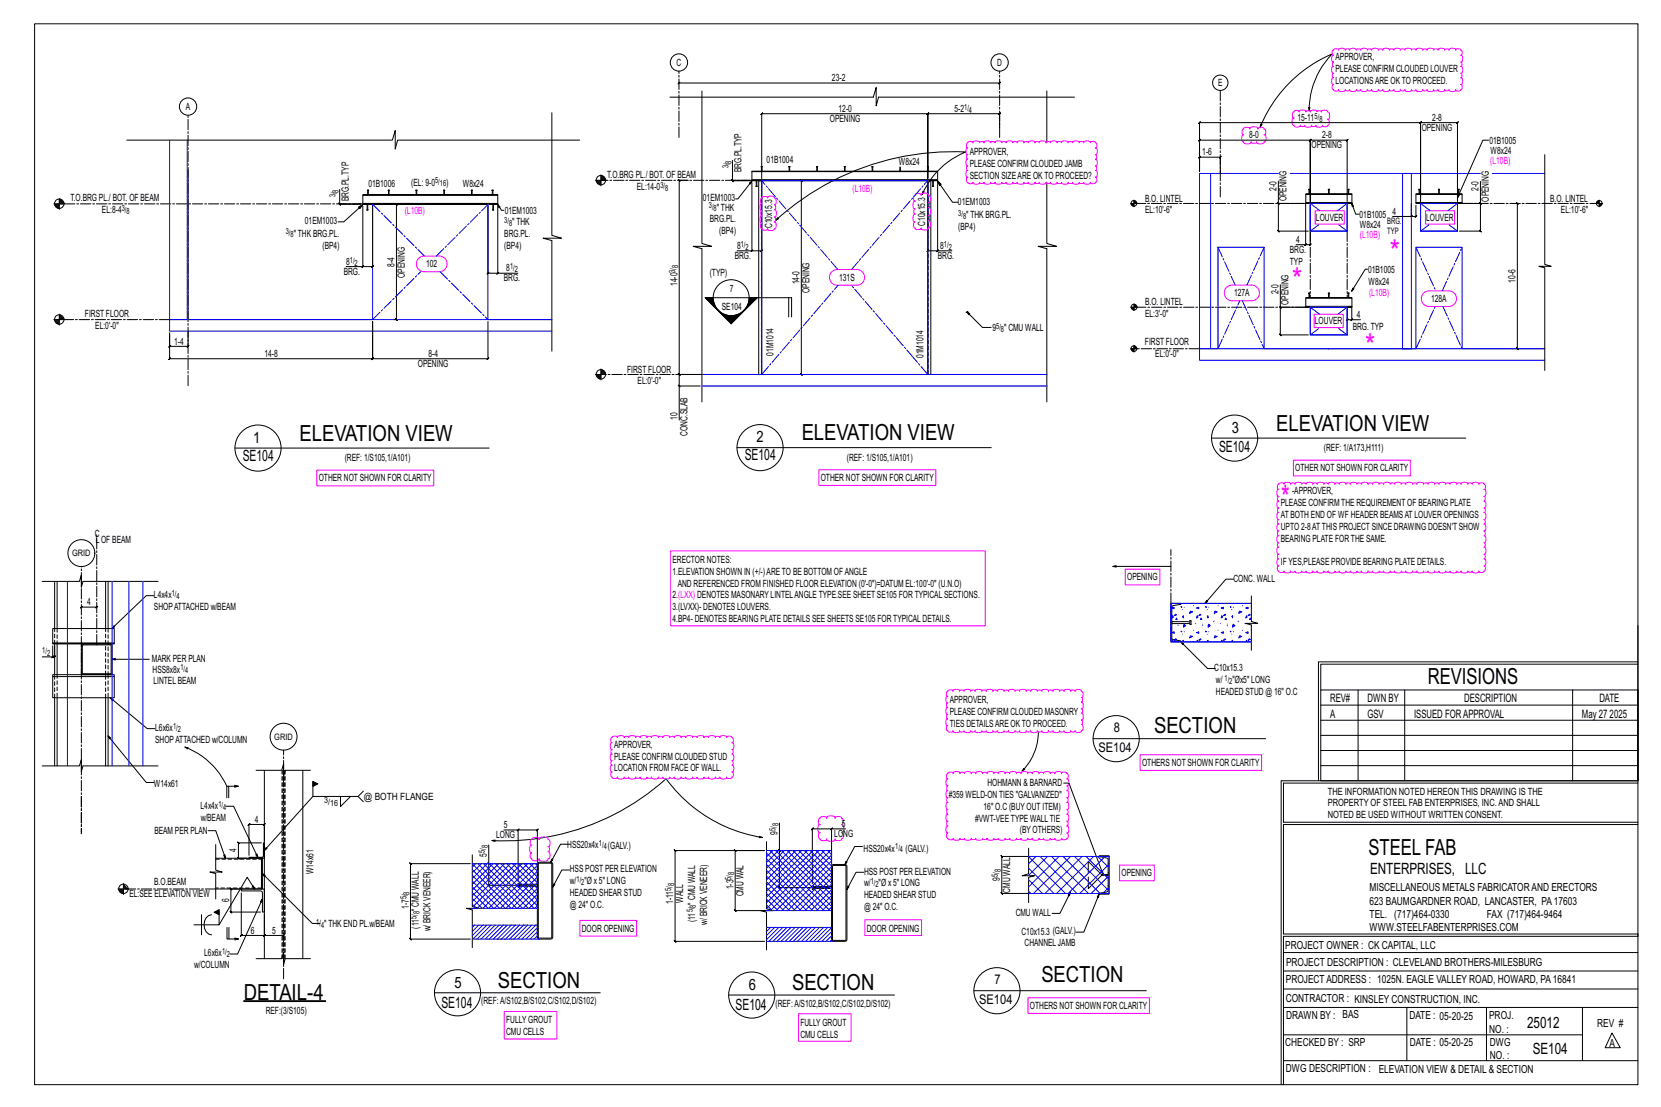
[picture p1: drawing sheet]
<svg xmlns="http://www.w3.org/2000/svg" width="914mm" height="610mm" viewBox="0 0 914 610" stroke-linecap="round" stroke-linejoin="round" font-family="sans-serif">
<g fill="none" stroke="#000" stroke-width=".55">
<path d="M19 13h883v584h-883zM369 54h112l1-6v10l2-4h108M374 46h176l1-1-1 1M374 45l-1 1zM386 50v84l6 2h-10l4 1v84M576 50v29M720 59h1v2zM70 77h146l2-5v10l1-5h100M304 62v68l5 1h-10l5 1v61M550 70v-7l1-1-1 1h-39v-1l-1 1h1v35v-35v-1l-1 1h1h-92l1-1-1 1v35M694 68l1 1-1 1zM721 61a44 44 0 0 1 12-31 74 74 0 0 0-39 40"/>
<path d="M820 77h-4l-14 32M328 99h6M328 100l2 2M328 99l3 3M329 99l2 2M330 99l1 2M330 99l1 1M331 97l2 2M331 98l1 1M331 99h.1M331 96v6M379 99h-5h-1l1 1v-1v107h-1l1 1v-1h5"/>
<path d="M403 99l1 1zM403 88v11h10M403 99l1 1h-1h10M414 99l5 1zM414 94l102 1zM414 99h102zM414 100l-8 10h-1M414 95v4M418 100h1v106h-1zM419 92h1zM419 92v2v-2M420 99l90 1z"/>
<path d="M434 92h1zM434 92v2l1-2M441 100v-1l1 1h-1v106M450 92h.1M450 92v2v-2M465 92h.1M465 92v2v-2M480 92h1zM480 92v2v-2M495 92v2l1-2M510 92h1zM511 92v2v-2"/>
<path d="M511 100h1v106h-1zM511 99l5 1zM516 95v4M660 94v-26l1-1-1 1h122l1-1-1 1v43v-43l1-1-1 1h20l1-1-1 1v43M672 96v-9v-1l-1 1h1h-12l1-1-1 1v7v-17v1l1-1h-1h61v1l1-1h-1v34v-34v1l1-1h-1h21l-1 1 1-1v34M704 100v12h14M815 100v12h-12M850 85v61l4 1h-7l3 1v56M30 112h6M30 113l2 2M30 112l3 3M31 112l2 2"/>
<path d="M31 112l2 1M32 112l1 1M33 110l1 2M33 111l1 1M33 110l2 2M33 112h.1M33 109v6M186 112l1 1zM187 104v8h12M187 112h-1l1 1h12M200 107h74zM200 112h74z"/>
<path d="M200 112l5 1zM200 114v33h-9M200 113l-3 1 1 1 2-2-11 9h-3M200 107v5M202 115l1 1zM202 115v-2v2M202 105h1zM202 105v2l1-2M205 114v33l1-1-1 1h-5M205 112l63 1zM214 105h.1M214 105v2v-2"/>
<path d="M217 113h1v-1l1 1h-1v63l1 1-2-1M229 105h1zM229 105v2v-2M244 105h1zM244 105v2l1-2M259 105h1zM260 105v2v-2M269 114v36l-1 1 1-1h5M269 112l5 1zM271 105h.1M271 105v2v-2M271 115l1 1z"/>
<path d="M271 115v-2l1 2M274 107v5M277 116h-1l-2-3 1 1-1-1v37h11M414 101v37h-8M416 103h1zM416 103v-3l1 3M419 101v37h1l-1 1v-1h-5M428 120h1l-2 1zM508 107a44 44 0 0 1 24-23 145 145 0 0 0-105 37M508 105l1 1-1 1zM511 101v37l-1 1 1-1h5M513 103h1z"/>
<path d="M513 103v-3l1 3M528 111h-4l-8-11 2 2h-1l-1-2v38h8M576 100v34l6 2h-11l5 1v84M622 112h4M623 112l1 2M623 112l1 1M624 112h.1M624 111l1 1M624 111l2 1M624 112h1M624 110v4M624 110l2 2"/>
<path d="M703 112l1 1zM704 112v15h-1l1 1v-1h16M719 112v23h-5M719 112h25zM719 107h25zM719 112h25M719 107v5M720 104h1zM721 104v3v-3M721 113v22l1-1-1 1h-2M731 104h1zM731 104v3l1-3"/>
<path d="M742 104h1zM742 104v3l1-3M744 112l2 6h2M744 107v5M777 119v1v-1zM777 112v7h-10M779 112h26zM779 107h26zM779 112h26M779 113v6h1l-1 1v-1h-2M779 107v5M781 104h1z"/>
<path d="M781 104v3l1-3M792 104h1zM792 104v3v-3M803 104h.1M803 104v3v-3M805 107v5M814 112l1 1zM815 112v15h-1l1 1v-1h-12M835 112l1 1-1-1v80M879 112h3M880 110l-1 2M880 112h.1"/>
<path d="M880 111v1M880 111l-1 1M880 110v4M881 112h-1M881 112l-1 1M882 112l-2 1M882 112l-2 2M882 112l-1 2M414 138l-1 1zM516 138h1l-1 1zM719 135v-1l-1 1zM199 147l1-1z"/>
<path d="M274 151l1-1zM705 157v12h15M753 148h-1l-8 12M30 176h6M30 177l2 1M30 176l3 2M31 176l2 2M31 176l2 1M32 176l1 1M33 174l1 2M33 175l1 1M33 174l2 2"/>
<path d="M33 175v1M33 173v6M33 173l2 2M269 177v21v-1l-1 1h1h-64l1-1-1 1v-21v21l1-1-1 1h-112l1-1-1 1v-15v8l1-1-1 1h11h-1l1-1v1v-9M388 164l15 14 14-14-14 14zM389 164l5 6M389 164l5 5M389 164l5 4M390 164l3 4M390 164l3 3M391 164l2 2M391 164l2 1"/>
<path d="M392 164l1 1M393 164h-1h1M397 172l6 6 5-6M398 173l5 4 4-4M399 173l4 4 3-4M400 173l3 3 2-3M400 174l3 2 2-2M401 174l2 2 1-2M401 174l2 1M401 174l2 1 1-1M402 174l1 1M402 174h1"/>
<path d="M403 174h.1M403 174v1M404 174l-1 1M405 173l-2 3M407 173l-4 4M412 165l1-1-1 1M413 164h-1M414 164l-2 1M414 164l-2 2M415 164l-3 2M415 164l-3 3M416 164l-4 4"/>
<path d="M416 164l-5 4M416 164l-5 5M416 164l-5 6M417 164l-14 14M417 164l-14 14-15-14h48v11M434 164v11M532 172l9 8h5M532 172h.1M533 172h-1M622 169h4M623 169l1 2M623 169l1 1"/>
<path d="M624 169v1M624 168l1 1M624 168l2 1M624 169h1M624 167v4M625 168l1 1M704 169l1 1zM705 169v15h-1l1 1v-1h15M719 169h25zM719 164h25zM719 169h25M719 164v5"/>
<path d="M720 161l1 1zM721 162v2v-2M731 161l1 1zM731 162v2l1-2M742 170v6l-1 1 1-1h2M742 161l1 1zM742 162v2l1-2M744 176v1l1-1zM744 169v7h5M744 164v5M622 192h4M623 192l1 2"/>
<path d="M623 192l1 1M624 192h.1M624 191l1 1M624 191l2 1M624 192h1M624 190v4M624 190l2 2M835 192l1 1zM328 206h6M328 207l2 2M328 206l3 3M329 206l2 2"/>
<path d="M330 206l1 1M331 204l2 2M331 205l1 1M331 206h.1M331 203v6M373 212l1 1zM386 213h-12v18M386 206h-12h-1l1 1v-1v7M441 206l1 1zM129 247h140M406 247h140M667 241h140"/>
<path d="M613 312h32M679 319h-4l-12 13M23 320h21l1-3v6l1-3h41M30 320v26M31 320v26M44 335l1-1zM45 334h8v1l1-1h-1M58 320v26M60 320v26M85 328h-5l-18 18M645 332h5v1l-4 1h-1v18l5 1h-5zM689 328v14l3 1h-6l3 1v14"/>
<path d="M29 354h34v1h-34zM29 356v6h-6M29 354v-8h34v8M30 356v6l1-1-1 1h-1M30 355v17M31 355v17M45 355h16v16h-16zM46 355h-1v1M61 355h1v8M62 356l-1-1h-16v16l1 1 15-1 1-1v-7M650 353l15 15h4M655 342h1v2h-1z"/>
<path d="M655 342h-10v1h10M902 345v85h-197M29 362l1-1zM29 373h34v11h-34zM29 373v-1h34v1M45 370v2h1M62 363h20M62 370v2h-1M727 380h175v50h-175zM748 380v50M773 380v50M866 380v50"/>
<path d="M902 366h-175v14M902 364h-176v66M30 384v38M31 384v38M58 384v38M60 384v38M61 384l20 17h4M727 397h175M727 388h175M60 405l21 26h4M102 411l2 1h-1zM102 411a41 41 0 0 1 23 22"/>
<path d="M572 403a30 30 0 0 1-9 22M602 407h95M727 413h175M727 405h175M23 422h21l1-4v7l1-3h41M126 433v6M129 433h2h-6v6M129 432l2 1M141 424h14l1-3v6l1-3h14M146 424v104M167 424v104M172 430v9h25l3-3"/>
<path d="M172 439l-26 29M187 439v5l6-5M197 439l3 3M367 429a133 133 0 0 1-96 34M367 429a81 81 0 0 0 53 32M564 423v1l-1 1zM586 431h2l19 51M705 430v167M727 422h175M902 431h-195v22h195M115 457h4l5 16M124 444h5l13 28"/>
<path d="M277 457h8v28M285 458l1-1zM285 457h11l-1 1 1-1v18M429 453v15h17M458 456h-11h1l-1 1v-1v31M458 456l-1 1zM466 456h-8v20M902 454h-195v60h195v2h-195v81M119 465v14l3 1h-6l3 1v14M119 473h25v17h-25M137 472h8v-8h1v9h-9zM144 473v17z"/>
<path d="M144 464h-13l1 1-1-1v9v-1l1 1h-1h5M146 463v-9l-1 1 1-1h-9h1l-1 1v-1v17M259 476h-33l-1-1 1 1v41h-1l1 1v-1h33M260 471v28l4 1h-7l3 1v21M269 475l1 1zM269 465v11h27v24M269 476v12v-1l1 1h-1h26M271 463h2zM296 475h7l1 1v40l-1 1h-6l-1-1zM297 475h6l1 1v40l-1 1h-6l-1-1zM313 465h-4l-6 10M314 479h-5l-5 9"/>
<path d="M418 461h2h-2zM422 463v37l4 1h-7l3 1v21M429 468l1 1zM429 468v21v-1l1 1h-1h28M458 476h7l1 1v40l-1 1h-6l-1-1zM458 477h7h1v40l-1 1h-6l-1-1zM475 466h-4l-6 10M566 467v14l-3 1h6l-3 1v14M566 472h-14l-1-1 1 1-1 20 1 1-1-1h15M605 471h6v21h-6l5-1v-1v-17l-5-1zM65 490h6M65 490l2 2"/>
<path d="M66 490l2 2M66 490l2 1M67 490l1 1M67 490h1M68 488l2 2M68 488l1 2M68 487l2 3M68 489l1 1M68 487v6M132 490h-5v-1l1 1h-1v12l1 1-1-1h16M133 490h13v12h-2v-11h-11zM133 492v23l-1 1 1-1h13l-1 1 1-1v-12"/>
<path d="M140 490l-4-7-15 26M144 495l-13 30h-4M144 481l28 28h4M285 486h1v3h-1zM286 487h10v1h-10M447 488h1v2h-1zM448 488h10v1h-10M475 480h-4l-5 10M589 492l-6 11h-4M599 481v-7l8 8-8 7v-6M605 492l-8 21h-5M610 482h-3h3"/>
<path d="M111 504v11M116 504a6 6 0 0 0-4 5 6 6 0 0 0 4 6M121 501v8h-14M125 511v6h6h-2M126 511v6M131 517l-2 1M146 515h10v1l1-1h-1M146 515l-1 1zM296 509v7l1 1M421 501h-16v1l-1-1h1v-33v1l-1-1h1h16h-49h-1l1 1v-1v50h-1l1 1v-1h49M458 511v6l1 1M141 528h14l1-4v7l1-3h14"/>
<path d="M707 535h195M707 525h195M239 547h91M401 548h91M536 546h95M707 555h195M707 545h195M774 555v29M818 555v29M871 555v29M707 570h164M887 569l5 8h-8z"/>
<path d="M707 584h195"/>
<circle cx="374" cy="34" r="5"/>
<circle cx="550" cy="34" r="5"/>
<circle cx="104" cy="59" r="5"/>
<circle cx="672" cy="46" r="4"/>
<circle cx="331" cy="99" r="2.6"/>
<circle cx="33" cy="112" r="2.6"/>
<circle cx="624" cy="112" r="1.6"/>
<circle cx="880" cy="112" r="1.6"/>
<circle cx="33" cy="176" r="2.6"/>
<circle cx="403" cy="164" r="10"/>
<circle cx="624" cy="169" r="1.6"/>
<circle cx="624" cy="192" r="1.6"/>
<circle cx="331" cy="206" r="2.6"/>
<circle cx="142" cy="247" r="13"/>
<circle cx="418" cy="247" r="13"/>
<circle cx="680" cy="241" r="13"/>
<circle cx="45" cy="305" r="7"/>
<circle cx="156" cy="406" r="7"/>
<circle cx="614" cy="407" r="13"/>
<circle cx="68" cy="489" r="2.6"/>
<circle cx="610" cy="482" r=".3"/>
<circle cx="252" cy="547" r="13"/>
<circle cx="414" cy="548" r="13"/>
<circle cx="549" cy="546" r="13"/>
</g>
<g fill="none" stroke="#f0f" stroke-width=".55">
<path d="M734 28a2 2 0 0 1 3 0 2.1 2.1 0 0 1 4 0 1.4 1.4 0 0 1 2 0 2.1 2.1 0 0 1 4 0 1.4 1.4 0 0 1 2 0 2.1 2.1 0 0 1 4 0 1.4 1.4 0 0 1 2 0 2.1 2.1 0 0 1 4 0 1.4 1.4 0 0 1 2 0 2.1 2.1 0 0 1 4 0 1.4 1.4 0 0 1 2 0 2.1 2.1 0 0 1 4 0 1.4 1.4 0 0 1 2 0 2.1 2.1 0 0 1 4 0 1.4 1.4 0 0 1 2 0 2.1 2.1 0 0 1 4 0 1.5 1.5 0 0 1 3 0 2.1 2.1 0 0 1 3 0 1.5 1.5 0 0 1 3 0 2.1 2.1 0 0 1 3 0 1.5 1.5 0 0 1 3 0 2.1 2.1 0 0 1 3 0 2 2 0 0 1 3 0 2 2 0 0 1 0 2 2.1 2.1 0 0 1 0 4 1.5 1.5 0 0 1 0 3 2.1 2.1 0 0 1 0 3 1.5 1.5 0 0 1 0 3 2.1 2.1 0 0 1 0 4 2 2 0 0 1 0 2 2 2 0 0 1-3 0 2.1 2.1 0 0 1-3 0 1.5 1.5 0 0 1-3 0 2.1 2.1 0 0 1-3 0 1.5 1.5 0 0 1-3 0 2.1 2.1 0 0 1-3 0 1.5 1.5 0 0 1-3 0 2.1 2.1 0 0 1-4 0 1.4 1.4 0 0 1-2 0 2.1 2.1 0 0 1-4 0 1.4 1.4 0 0 1-2 0 2.1 2.1 0 0 1-4 0 1.4 1.4 0 0 1-2 0 2.1 2.1 0 0 1-4 0 1.4 1.4 0 0 1-2 0 2.1 2.1 0 0 1-4 0 1.4 1.4 0 0 1-2 0 2.1 2.1 0 0 1-4 0 1.4 1.4 0 0 1-2 0 2.1 2.1 0 0 1-4 0 1.4 1.4 0 0 1-2 0 2.1 2.1 0 0 1-4 0 2 2 0 0 1-3 0 2 2 0 0 1 0-2 2.1 2.1 0 0 1 0-4 1.5 1.5 0 0 1 0-3 2.1 2.1 0 0 1 0-3 1.5 1.5 0 0 1 0-3 2.1 2.1 0 0 1 0-4h-1zM532 79a2 2 0 0 1 4 0 2.1 2.1 0 0 1 3 0 1.5 1.5 0 0 1 3 0 2.1 2.1 0 0 1 3 0 1.5 1.5 0 0 1 3 0 2.1 2.1 0 0 1 3 0 1.5 1.5 0 0 1 3 0 2.1 2.1 0 0 1 4 0 1.4 1.4 0 0 1 2 0 2.1 2.1 0 0 1 4 0 1.4 1.4 0 0 1 2 0 2.1 2.1 0 0 1 4 0 1.4 1.4 0 0 1 2 0 2.1 2.1 0 0 1 4 0 1.4 1.4 0 0 1 2 0 2.1 2.1 0 0 1 4 0 1.4 1.4 0 0 1 2 0 2.1 2.1 0 0 1 4 0 1.4 1.4 0 0 1 2 0 2.1 2.1 0 0 1 4 0 1.5 1.5 0 0 1 3 0 2.1 2.1 0 0 1 3 0 2 2 0 0 1 3 0 2 2 0 0 1 0 2 2.1 2.1 0 0 1 0 4 1.5 1.5 0 0 1 0 3 2.1 2.1 0 0 1 0 3 1.5 1.5 0 0 1 0 3 2.1 2.1 0 0 1 0 4 2 2 0 0 1 0 2 2 2 0 0 1-3 0 2.1 2.1 0 0 1-3 0 1.5 1.5 0 0 1-3 0 2.1 2.1 0 0 1-4 0 1.4 1.4 0 0 1-2 0 2.1 2.1 0 0 1-4 0 1.4 1.4 0 0 1-2 0 2.1 2.1 0 0 1-4 0 1.4 1.4 0 0 1-2 0 2.1 2.1 0 0 1-4 0 1.4 1.4 0 0 1-2 0 2.1 2.1 0 0 1-4 0 1.4 1.4 0 0 1-2 0 2.1 2.1 0 0 1-4 0 1.4 1.4 0 0 1-2 0 2.1 2.1 0 0 1-4 0 1.5 1.5 0 0 1-3 0 2.1 2.1 0 0 1-3 0 1.5 1.5 0 0 1-3 0 2.1 2.1 0 0 1-3 0 1.5 1.5 0 0 1-3 0 2.1 2.1 0 0 1-3 0 2 2 0 0 1-3 0 2 2 0 0 1 0-2 2.1 2.1 0 0 1 0-4 1.5 1.5 0 0 1 0-3 2.1 2.1 0 0 1 0-3 1.5 1.5 0 0 1 0-3 2.1 2.1 0 0 1 0-4h-1zM685 70h2l1 1a2.5 2.5 0 0 1 5 0 2.3 2.3 0 0 1 3 0 2.3 2.3 0 0 1 0 3 2.5 2.5 0 0 1 0 4l-2 1h-2v-1a1.7 1.7 0 0 1-3 0 2.7 2.7 0 0 1-5 0v-2v-2h1a2.1 2.1 0 0 1 0-3zM712 62a2.1 2.1 0 0 1 3 0 2.1 2.1 0 0 1 4 0 1.4 1.4 0 0 1 2 0 2.1 2.1 0 0 1 4 0 1.4 1.4 0 0 1 2 0 2.3 2.3 0 0 1 4 0l1 2v1l-1 1a2.1 2.1 0 0 1 0 3 2.1 2.1 0 0 1-3 0 2.1 2.1 0 0 1-4 0 1.4 1.4 0 0 1-2 0 2.1 2.1 0 0 1-4 0 1.4 1.4 0 0 1-2 0 2.3 2.3 0 0 1-4 0l-1-2 1-2v-1zM419 109a2.1 2.1 0 0 1 4 0 2.4 2.4 0 0 1 4 0v2v2h-1a1.5 1.5 0 0 1 0 2 2.5 2.5 0 0 1 0 5 1.5 1.5 0 0 1 0 2 2.4 2.4 0 0 1 0 4l-2 1h-1v-1a2.1 2.1 0 0 1-3 0 2.1 2.1 0 0 1 0-3 2.3 2.3 0 0 1 0-4 1.5 1.5 0 0 1 0-3 2.3 2.3 0 0 1 0-4l-1-1zM503 108a2.5 2.5 0 0 1 4-1v1a2.6 2.6 0 0 1 4-1l1 2v2h-1a1.6 1.6 0 0 1 0 3 2.5 2.5 0 0 1 0 5 1.6 1.6 0 0 1 0 3 2.6 2.6 0 0 1 0 4l-2 1-2-1v-1a2.1 2.1 0 0 1-3 1l-1-2v-2h1a2.4 2.4 0 0 1 0-4 1.6 1.6 0 0 1 0-3 2.4 2.4 0 0 1 0-4l-1-1zM724 116h16v7h-16zM785 116h16v7h-16zM231 142l2-1h9a4 4 0 0 1 4 4 4 4 0 0 1-4 5h-8a4 4 0 0 1-4-3 4 4 0 0 1 1-5zM458 150l2-2h12a4 4 0 0 1 4 5 4 4 0 0 1-4 4h-11a4 4 0 0 1-4-3 4 4 0 0 1 1-4zM675 158l3-1h11a4 4 0 0 1 4 4 4 4 0 0 1-4 5h-11a4 4 0 0 1-4-3 4 4 0 0 1 1-5zM723 173h16v7h-16z"/>
<path d="M784 161l2-1h12a4 4 0 0 1 4 4 4 4 0 0 1-4 5h-11a4 4 0 0 1-4-3 4 4 0 0 1 1-5zM174 259h65v9h-65zM451 259h64v8h-64zM712 253h64v9h-64zM703 267a2 2 0 0 1 4 0 2.1 2.1 0 0 1 3 0 1.5 1.5 0 0 1 3 0 2.1 2.1 0 0 1 4 0 1.4 1.4 0 0 1 2 0 2.1 2.1 0 0 1 4 0 1.4 1.4 0 0 1 2 0 2.1 2.1 0 0 1 4 0 1.4 1.4 0 0 1 2 0 2.1 2.1 0 0 1 4 0 1.4 1.4 0 0 1 2 0 2.1 2.1 0 0 1 4 0 1.4 1.4 0 0 1 2 0 2.1 2.1 0 0 1 4 0 1.4 1.4 0 0 1 2 0 2.1 2.1 0 0 1 4 0 1.5 1.5 0 0 1 3 0 2.1 2.1 0 0 1 3 0 1.5 1.5 0 0 1 3 0 2.1 2.1 0 0 1 3 0 1.5 1.5 0 0 1 3 0 2.1 2.1 0 0 1 3 0 1.5 1.5 0 0 1 3 0 2.1 2.1 0 0 1 4 0 1.4 1.4 0 0 1 2 0 2.1 2.1 0 0 1 4 0 1.4 1.4 0 0 1 2 0 2.1 2.1 0 0 1 4 0 1.4 1.4 0 0 1 2 0 2.1 2.1 0 0 1 4 0 1.4 1.4 0 0 1 2 0 2.1 2.1 0 0 1 4 0 1.4 1.4 0 0 1 2 0 2.1 2.1 0 0 1 4 0 1.4 1.4 0 0 1 2 0 2.1 2.1 0 0 1 4 0 2 2 0 0 1 3 0 2 2 0 0 1 0 3 2.2 2.2 0 0 1 0 3 1.5 1.5 0 0 1 0 3 2.2 2.2 0 0 1 0 4 1.4 1.4 0 0 1 0 2 2.2 2.2 0 0 1 0 4 1.5 1.5 0 0 1 0 3 2.2 2.2 0 0 1 0 3 1.5 1.5 0 0 1 0 3 2.2 2.2 0 0 1 0 4 1.4 1.4 0 0 1 0 2 2.2 2.2 0 0 1 0 4 1.5 1.5 0 0 1 0 3 2.2 2.2 0 0 1 0 4 2 2 0 0 1 0 2 2 2 0 0 1-3 0 2.1 2.1 0 0 1-4 0 1.4 1.4 0 0 1-2 0 2.1 2.1 0 0 1-4 0 1.4 1.4 0 0 1-2 0 2.1 2.1 0 0 1-4 0 1.4 1.4 0 0 1-2 0 2.1 2.1 0 0 1-4 0 1.4 1.4 0 0 1-2 0 2.1 2.1 0 0 1-4 0 1.4 1.4 0 0 1-2 0 2.1 2.1 0 0 1-4 0 1.4 1.4 0 0 1-2 0 2.1 2.1 0 0 1-4 0 1.5 1.5 0 0 1-3 0 2.1 2.1 0 0 1-3 0 1.5 1.5 0 0 1-3 0 2.1 2.1 0 0 1-3 0 1.5 1.5 0 0 1-3 0 2.1 2.1 0 0 1-3 0 1.5 1.5 0 0 1-3 0 2.1 2.1 0 0 1-4 0 1.4 1.4 0 0 1-2 0 2.1 2.1 0 0 1-4 0 1.4 1.4 0 0 1-2 0 2.1 2.1 0 0 1-4 0 1.4 1.4 0 0 1-2 0 2.1 2.1 0 0 1-4 0 1.4 1.4 0 0 1-2 0 2.1 2.1 0 0 1-4 0 1.4 1.4 0 0 1-2 0 2.1 2.1 0 0 1-4 0 1.4 1.4 0 0 1-2 0 2.1 2.1 0 0 1-4 0 1.5 1.5 0 0 1-3 0 2.1 2.1 0 0 1-3 0 2 2 0 0 1-3 0 2 2 0 0 1 0-2 2.2 2.2 0 0 1 0-4 1.5 1.5 0 0 1 0-3 2.2 2.2 0 0 1 0-4 1.4 1.4 0 0 1 0-2 2.2 2.2 0 0 1 0-4 1.5 1.5 0 0 1 0-3 2.2 2.2 0 0 1 0-3 1.5 1.5 0 0 1 0-3 2.2 2.2 0 0 1 0-4 1.4 1.4 0 0 1 0-2 2.2 2.2 0 0 1 0-4 1.5 1.5 0 0 1 0-3 2.2 2.2 0 0 1 0-3l-1-1zM369 303h173v42h-173zM619 313h20v9h-20zM521 381a2 2 0 0 1 4 0 2.1 2.1 0 0 1 3 0 1.5 1.5 0 0 1 3 0 2.1 2.1 0 0 1 3 0 1.5 1.5 0 0 1 3 0 2.1 2.1 0 0 1 3 0 1.5 1.5 0 0 1 3 0 2.1 2.1 0 0 1 4 0 1.4 1.4 0 0 1 2 0 2.1 2.1 0 0 1 4 0 1.4 1.4 0 0 1 2 0 2.1 2.1 0 0 1 4 0 1.4 1.4 0 0 1 2 0 2.1 2.1 0 0 1 4 0 1.4 1.4 0 0 1 2 0 2.1 2.1 0 0 1 4 0 1.5 1.5 0 0 1 3 0 2.1 2.1 0 0 1 3 0 1.5 1.5 0 0 1 3 0 2.1 2.1 0 0 1 3 0 1.5 1.5 0 0 1 3 0 2.1 2.1 0 0 1 3 0 1.5 1.5 0 0 1 3 0 2.2 2.2 0 0 1 4 0v1v2h-1l1 1-1 2h1v1v2h-1l1 2-1 1h1v2v1h-1l1 1v2a2.4 2.4 0 0 1-1 4h-1h-2v-1l-1 1-2-1v1h-1h-2v-1l-1 1-2-1v1h-2h-1v-1l-2 1-1-1v1h-2h-1v-1l-2 1-1-1v1h-2h-1l-1-1-1 1-1-1v1h-2h-1l-1-1-1 1-1-1v1h-2h-2v-1l-1 1-1-1v1h-2h-2v-1l-1 1-1-1-1 1h-1h-2v-1l-1 1-2-1v1h-1h-2v-1l-1 1-2-1v1h-1h-2v-1l-2 1-1-1v1h-2h-1a2.1 2.1 0 0 1-3-1 2.1 2.1 0 0 1 0-2 2.1 2.1 0 0 1 0-4 1.5 1.5 0 0 1 0-3 2.1 2.1 0 0 1 0-3 1.5 1.5 0 0 1 0-3 2.1 2.1 0 0 1 0-4h-1zM337 406l2-1 1 1a2.1 2.1 0 0 1 4 0 1.4 1.4 0 0 1 2 0 2.1 2.1 0 0 1 4 0 1.4 1.4 0 0 1 2 0 2.1 2.1 0 0 1 4 0 1.5 1.5 0 0 1 3 0 2.1 2.1 0 0 1 3 0 1.5 1.5 0 0 1 3 0 2.1 2.1 0 0 1 4 0 1.4 1.4 0 0 1 2 0 2.1 2.1 0 0 1 4 0 1.4 1.4 0 0 1 2 0 2.1 2.1 0 0 1 4 0 1.5 1.5 0 0 1 3 0 2.1 2.1 0 0 1 4 0 1.4 1.4 0 0 1 2 0 2.1 2.1 0 0 1 4 0 1.4 1.4 0 0 1 2 0 2.1 2.1 0 0 1 4 0 2 2 0 0 1 3 0 2 2 0 0 1 0 3 2.1 2.1 0 0 1 0 4 1.4 1.4 0 0 1 0 2 2.1 2.1 0 0 1 0 4 1.4 1.4 0 0 1 0 2 2.1 2.1 0 0 1 0 4 2 2 0 0 1 0 3 2 2 0 0 1-3 0 2.1 2.1 0 0 1-4 0 1.4 1.4 0 0 1-2 0 2.1 2.1 0 0 1-4 0 1.4 1.4 0 0 1-2 0 2.1 2.1 0 0 1-4 0 1.5 1.5 0 0 1-3 0 2.1 2.1 0 0 1-4 0 1.4 1.4 0 0 1-2 0 2.1 2.1 0 0 1-4 0 1.4 1.4 0 0 1-2 0 2.1 2.1 0 0 1-4 0 1.5 1.5 0 0 1-3 0 2.1 2.1 0 0 1-3 0 1.5 1.5 0 0 1-3 0 2.1 2.1 0 0 1-4 0 1.4 1.4 0 0 1-2 0 2.1 2.1 0 0 1-4 0 1.4 1.4 0 0 1-2 0 2.1 2.1 0 0 1-4 0 2 2 0 0 1-3 0 2 2 0 0 1 0-3 2.1 2.1 0 0 1 0-4 1.4 1.4 0 0 1 0-2 2.1 2.1 0 0 1 0-4 1.4 1.4 0 0 1 0-2 2.1 2.1 0 0 1 0-4 2 2 0 0 1 0-3zM628 416h67v8h-67zM521 426a2 2 0 0 1 4 0 2.1 2.1 0 0 1 3 0 1.5 1.5 0 0 1 3 0 2.1 2.1 0 0 1 4 0 1.4 1.4 0 0 1 2 0 2.1 2.1 0 0 1 4 0 1.4 1.4 0 0 1 2 0 2.1 2.1 0 0 1 4 0 1.5 1.5 0 0 1 3 0 2.1 2.1 0 0 1 3 0 1.5 1.5 0 0 1 3 0 2.1 2.1 0 0 1 4 0 1.4 1.4 0 0 1 2 0 2.1 2.1 0 0 1 4 0 1.4 1.4 0 0 1 2 0 2.1 2.1 0 0 1 4 0 1.4 1.4 0 0 1 2 0 2.1 2.1 0 0 1 4 0 1.5 1.5 0 0 1 3 0 2.1 2.1 0 0 1 3 0 2 2 0 0 1 3 0 2 2 0 0 1 0 3 2.2 2.2 0 0 1 0 4 1.5 1.5 0 0 1 0 2 2.2 2.2 0 0 1 0 4 1.5 1.5 0 0 1 0 3 2.2 2.2 0 0 1 0 4 1.5 1.5 0 0 1 0 2 2.2 2.2 0 0 1 0 4 1.5 1.5 0 0 1 0 3 2.2 2.2 0 0 1 0 4 2 2 0 0 1 0 3 2 2 0 0 1-3 0 2.1 2.1 0 0 1-3 0 1.5 1.5 0 0 1-3 0 2.1 2.1 0 0 1-4 0 1.4 1.4 0 0 1-2 0 2.1 2.1 0 0 1-4 0 1.4 1.4 0 0 1-2 0 2.1 2.1 0 0 1-4 0 1.4 1.4 0 0 1-2 0 2.1 2.1 0 0 1-4 0 1.5 1.5 0 0 1-3 0 2.1 2.1 0 0 1-3 0 1.5 1.5 0 0 1-3 0 2.1 2.1 0 0 1-4 0 1.4 1.4 0 0 1-2 0 2.1 2.1 0 0 1-4 0 1.4 1.4 0 0 1-2 0 2.1 2.1 0 0 1-4 0 1.5 1.5 0 0 1-3 0 2.1 2.1 0 0 1-3 0 2 2 0 0 1-3 0 2 2 0 0 1 0-3 2.2 2.2 0 0 1 0-4 1.5 1.5 0 0 1 0-3 2.2 2.2 0 0 1 0-4 1.5 1.5 0 0 1 0-2 2.2 2.2 0 0 1 0-4 1.5 1.5 0 0 1 0-3 2.2 2.2 0 0 1 0-4 1.5 1.5 0 0 1 0-2 2.2 2.2 0 0 1 0-4l-1-1zM452 450h2l1 1a2.6 2.6 0 0 1 5 0 2.3 2.3 0 0 1 4 0v1v2h-1a2.5 2.5 0 0 1 0 5 2.2 2.2 0 0 1 0 3l-2 1h-1v-1a2.6 2.6 0 0 1-5 0 2.3 2.3 0 0 1-4 0v-2v-1h1a2.5 2.5 0 0 1 0-5 2.2 2.2 0 0 1 0-4z"/>
<path d="M293 462l3-1 1 1a2.7 2.7 0 0 1 5 0 2.2 2.2 0 0 1 0 4 1.6 1.6 0 0 1 0 3 2.2 2.2 0 0 1 0 4 2.7 2.7 0 0 1-5 0 2.5 2.5 0 0 1-4 0l-1-2v-1h1a2.5 2.5 0 0 1 0-5 2.1 2.1 0 0 1 0-3zM616 476h19v9h-19zM319 507h31v8h-31zM476 507h31v8h-31zM278 557h29v15h-29zM440 558h29v15h-29zM566 549h67v9h-67z"/>
</g>
<g fill="none" stroke="#00f" stroke-width=".55">
<path d="M93 77v99h10v-99M104 93v83h101v-63M511 100h-92v106M511 99v107M666 96v96M704 96h-44v96h11v-56h25v56h83v-56h26v56h45h-190v6h190M710 96h105M772 96h5v96h-5zM822 96h28M268 113l1 63h35h-211v6h211M721 112h21v15h-21zM782 112h20v15h-20z"/>
<path d="M721 169h21v15h-21zM387 206h189M387 213h189M37 320v102M62 320v102M71 320v102M79 320v102M645 332h44zM645 332v21h44h-44v-21h44M645 335l1-1v1zM646 339v1h-1zM646 339l1-1 1 1z"/>
<path d="M650 334h1zM651 336h.1M651 339v1zM652 334h.1M655 337h2l-2 1zM657 334h.1M659 335l1-1v1zM659 339l1 1h-1zM661 338v1h-1zM664 334h.1M665 336h.1M665 339v1z"/>
<path d="M665 334h.1M669 337h1l-2 1zM671 334h.1M672 335l1-1v1zM673 339v1h-1zM673 339l1-1 1 1zM677 334h1zM678 336h.1M679 339v1l-1-1zM679 334h.1M682 337h2l-2 1zM684 334h.1"/>
<path d="M686 335l1-1v1zM686 339l1 1h-1zM687 339l1-1v1zM645 343h.1M645 348h1v1zM645 353h1M647 352h1l-2 1zM648 340v1h-1zM648 345h1M648 344h1M650 348h1zM651 349h.1"/>
<path d="M651 353h.1M652 348h.1M652 344l1 1h-2zM652 344l-1 1zM654 342h.1M655 342h.1M655 350h2l-2 1zM657 347h.1M658 343h.1M659 348h1v1zM659 353h1M660 353l1-1z"/>
<path d="M661 340l1 1h-1zM662 345h.1M662 344h.1M664 348h.1M665 349h.1M665 353h.1M665 348h.1M665 344l1 1h-1zM665 344h1l-1 1zM668 342h.1M669 350h1l-2 1zM671 347h.1"/>
<path d="M672 343h.1M672 348h1v1zM672 353h1M673 353l1-1h1zM675 340v1h-1zM676 345h.1M676 344h.1M677 348h1zM678 349h.1M678 353h1M679 348h.1M679 344l1 1h-1z"/>
<path d="M679 344v1zM682 342h.1M682 350h2l-2 1zM684 347h.1M685 343h.1M686 348h1v1zM686 353h1M688 352l-1 1zM688 340l1 1h-1zM262 476l-1 1-1-1h36M263 476l1 1 1-1M266 476l1 1 1-1"/>
<path d="M269 476l25 24M271 476l-11 11M273 476l23 23-2 1M275 476l-15 14M276 476l20 20-5 4M278 476l-18 17M279 476l17 16-8 8M281 476l-11 10-9-9h-1M282 476l14 13-11 11M284 476l-14 13-10-10M285 476l11 10-14 14M287 476l-24 24"/>
<path d="M288 476l1 1 1-1M292 476l1 1 1-1M295 476l1 1-24 23M422 477v-9h36v9M422 479l22 22M422 470l32 31M422 473l29 28M422 476l25 25M422 468v1M424 468l33 33M425 468l-3 4M427 468l31 31"/>
<path d="M429 468l-7 7M430 468l28 28M432 468l-10 10M433 468l19 19 6-7M435 468l-13 13M437 468l18 19 3-3M438 468l-16 17M440 468l18 18M441 468l-18 19-1-1M443 468l15 15M444 468l-18 19-4-5M446 468l12 12"/>
<path d="M448 468l-26 26M449 468l9 9M451 468l-29 29M452 468l6 6M454 468l-32 32M456 468l2 3M457 468l-33 33M458 477l-24 24M458 474l-28 27M458 471l-31 30M566 478l14 14M566 472l21 20"/>
<path d="M566 472h45v20h-45M570 472l-4 4M573 472l20 20M577 472l-11 10M579 472l20 20M583 472l-17 16M585 472l21 20M589 472l-20 20M592 472l18 18M596 472l-21 20M598 472l12 12M602 472l-20 20"/>
<path d="M604 472l6 5M608 472l-20 20M610 476l-16 16M260 481l4-4 24 23M260 484l7-7 24 23M260 498l2 2M260 497l10-11 15 14M260 482l18 18M260 485l15 15M260 488l12 12M260 495l5 5M260 492l9 8"/>
<path d="M260 499l10-10 11 11M422 488l1-1 15 14M422 491l4-4 15 14M422 489l13 12M422 492l9 9M422 498l3 3M422 495l6 6M458 493l-6-6-15 14M458 490l-3-3-15 14M458 490l-12 11M458 487l-15 14M458 493l-9 8"/>
<path d="M458 496l-5 5M458 499l-2 2M566 491l1 1M566 484l8 8M610 489l-2 3M610 483l-9 9M260 517h37M260 509h36M260 500h36M261 509l-1 2M264 509l-4 4M266 509l-6 6"/>
<path d="M266 500l23-23 7 6-17 17M268 509l-8 8M269 500l24-23 3 3-21 20M270 509l-7 8M273 509l-8 8M275 509l-8 8M277 509l-8 8M279 509l-7 8M281 509l-7 8M284 509l-8 8M286 509l-8 8M288 509l-7 8"/>
<path d="M290 509l-7 8M293 509l-8 8M295 509l-8 8M296 515l-2 2M296 513l-4 4M296 511l-6 6M296 517h.1M422 511h36l-8 7M422 501h36M422 518h37M424 511l-2 2M426 511l-4 4"/>
<path d="M429 511l-7 6M431 511l-8 7M433 511l-7 7M435 511l-7 7M438 511l-8 7M440 511l-8 7M442 511l-8 7M444 511l-7 7M447 511l-8 7M449 511l-8 7M451 511l-8 7M453 511l-7 7"/>
<path d="M456 511l-8 7M458 515l-3 3M458 513l-6 5M458 518h-1"/>
</g>
<g fill="none" stroke="#000" stroke-width=".55" stroke-dasharray="5.8 1 1 1">
<path d="M374 76v-37M550 76v-37M414 99h-83M200 112h-167M672 108v-58M719 112h-95M805 112h75M721 127v37M742 127v36M93 176h-57M719 169h-95M660 192h-36"/>
<path d="M104 212v-149M387 206h-53M645 332v-29M53 355v-61M45 439v20v-147M119 490h-51M156 539v-126"/>
</g>
<g fill="none" stroke="#00f" stroke-width=".55" stroke-dasharray="5.8 1 1 1">
<path d="M205 113l29 28M727 116l-6-4M736 116l6-4M787 116l-5-4M797 116l5-4M671 136l9 21M721 127l5-4M742 127l-6-4M779 136l11 24M782 127l5-4M802 127l-5-4M240 141l29-28"/>
<path d="M242 150l27 26M461 148l-42-48M469 148l42-49M686 157l10-21M205 176l27-26M684 166l12 26M726 173l-5-4M736 173l6-4M794 160l11-24M794 169l11 23M503 197l-34-40M671 192l12-26"/>
<path d="M721 184l6-4M742 184l-6-4M779 192l11-23M419 206l42-49M511 206l-8-9"/>
</g>
<g fill="none" stroke="#000" stroke-width=".55" stroke-dasharray="2 1.4">
<path d="M419 100v106M511 206v-106M30 355v-9M31 346v9M46 355h.1M60 346v26M31 372v12M58 372v-26M60 372v12M30 384v-12M58 384v-12M156 424v104"/>
<path d="M157 424v104M119 473h25M144 489h-25M155 528v-104M157 528v-104"/>
</g>
<path d="M172 430l3 2-3 1zM118 502l3-1v3zM134 551h45v1h-45z" fill="#000" stroke="#000" stroke-width=".55"/>
<path d="M645 332h44v21h-44zM296 476h-36v23l4 1h32M422 468h36v33h-36zM566 472l39-1v1l5 1v17l-1 1-4 1h-39zM297 517h-37v-8h36M459 518h-37v-7h36" fill="none" stroke="#000" stroke-width=".55" stroke-dasharray="0 1"/>
<text font-size="18.4" fill="#f0f" x="705" y="280">*</text>
<g font-size="17.1" fill="#f0f">
<text x="765" y="144">*</text>
<text x="711" y="160">*</text>
<text x="752" y="196">*</text>
</g>
<g font-size="12.2">
<text x="703" y="237">ELEVATION VIEW</text>
<text x="165" y="243">ELEVATION VIEW</text>
<text x="441" y="243">ELEVATION VIEW</text>
<text x="786" y="377">REVISIONS</text>
<text x="635" y="403">SECTION</text>
<text x="753" y="471">STEEL FAB</text>
<text x="274" y="544">SECTION</text>
<text x="436" y="545">SECTION</text>
<text x="573" y="541">SECTION</text>
<text x="134" y="550">DETAIL-4</text>
</g>
<g font-size="8.6">
<text x="678" y="239">3</text>
<text x="139" y="244">1</text>
<text x="417" y="244">2</text>
<text x="671" y="249">SE104</text>
<text x="134" y="254">SE104</text>
<text x="410" y="253">SE104</text>
<text x="754" y="481">ENTERPRISES, LLC</text>
<text x="250" y="544">5</text>
<text x="412" y="545">6</text>
<text x="243" y="555">SE104</text>
<text x="405" y="556">SE104</text>
<text x="841" y="566">25012</text>
<text x="844" y="580">SE104</text>
</g>
<g font-size="7.3">
<text x="613" y="403">8</text>
<text x="605" y="414">SE104</text>
<text x="548" y="542">7</text>
<text x="539" y="553">SE104</text>
</g>
<g font-size="6.4">
<text x="732" y="386">REV#</text>
<text x="753" y="386">DWN BY</text>
<text x="806" y="386">DESCRIPTION</text>
<text x="880" y="386">DATE</text>
<text x="732" y="395">A</text>
<text x="753" y="395">GSV</text>
<text x="778" y="395">ISSUED FORAPPROVAL</text>
<text x="871" y="395">May 27</text>
<text x="886" y="395">2025</text>
</g>
<g font-size="6.1">
<text x="754" y="491">MISCELLANEOUS METALS FABRICATORAND ERECTORS</text>
<text x="754" y="498">623 BAUMGARDNER ROAD, LANCASTER, PA17603</text>
<text x="754" y="505">TEL. (717)464-0330</text>
<text x="819" y="505">FAX (717)464-9464</text>
<text x="754" y="513">WWW.STEELFABENTERPRISES.COM</text>
<text x="708" y="523">PROJECT OWNER : CK CAPITAL, LLC</text>
<text x="708" y="532">PROJECT DESCRIPTION : CLEVELAND BROTHERS-MILESBURG</text>
<text x="708" y="541">PROJECTADDRESS : 1025N. EAGLE VALLEY ROAD, HOWARD, PA16841</text>
<text x="708" y="552">CONTRACTOR : KINSLEY CONSTRUCTION, INC.</text>
<text x="708" y="561">DRAWN BY : BAS</text>
<text x="776" y="561">DATE : 05-20-25</text>
<text x="820" y="561">PROJ.</text>
<text x="820" y="569">NO. :</text>
<text x="879" y="566">REV #</text>
<text x="708" y="576">CHECKED BY : SRP</text>
<text x="776" y="576">DATE : 05-20-25</text>
<text x="820" y="576">DWG</text>
<text x="886" y="577">A</text>
<text x="820" y="583">NO. :</text>
<text x="708" y="590">DWG DESCRIPTION :</text>
<text x="759" y="591">ELEVATION VIEW &amp; DETAIL &amp; SECTION</text>
</g>
<g font-size="5.5">
<text x="735" y="33">APPROVER,</text>
<text x="372" y="36">C</text>
<text x="549" y="36">D</text>
<text x="735" y="40">PLEASE CONFIRM CLOUDED LOUVER</text>
<text x="458" y="45">23-2</text>
<text x="671" y="47">E</text>
<text x="735" y="46">LOCATIONSARE OKTO PROCEED.</text>
<text x="102" y="60">A</text>
<text x="462" y="62">12-0</text>
<text x="525" y="62">5-2</text>
<text x="457" y="67">OPENING</text>
<text x="714" y="67">15-11</text>
<text x="788" y="67">2-8</text>
<text x="688" y="76">8-0</text>
<text x="728" y="76">2-8</text>
<text x="783" y="72">OPENING</text>
<text x="722" y="82">OPENING</text>
<text x="820" y="79">01B1005</text>
<text x="422" y="90">01B1004</text>
<text x="534" y="85">APPROVER,</text>
<text x="662" y="86">1-6</text>
<text x="821" y="85">W8x24</text>
<text x="408" y="95" transform="rotate(-90 408 95)">BRG.PL.TYP</text>
<text x="495" y="91">W8x24</text>
<text x="534" y="92">PLEASE CONFIRM CLOUDED JAMB</text>
<text x="334" y="98">T.O.BRG PL./ BOT. OF BEAM</text>
<text x="534" y="98">SECTION SIZEARE OKTO PROCEED?</text>
<text x="203" y="103">01B1006</text>
<text x="226" y="102">(EL: 9-0</text>
<text x="246" y="102">)</text>
<text x="255" y="103">W8x24</text>
<text x="351" y="105">EL:14-0</text>
<text x="703" y="105" transform="rotate(-90 703 105)">2-0</text>
<text x="814" y="105" transform="rotate(-90 814 105)">2-0</text>
<text x="39" y="111">T.O.BRG PL./ BOT. OF BEAM</text>
<text x="192" y="111" transform="rotate(-90 192 111)">BRG.PL.TYP</text>
<text x="387" y="111">01EM1003</text>
<text x="527" y="113">01EM1003</text>
<text x="630" y="111">B.O. LINTEL</text>
<text x="708" y="111" transform="rotate(-90 708 111)">OPENING</text>
<text x="820" y="111" transform="rotate(-90 820 111)">OPENING</text>
<text x="853" y="111">B.O. LINTEL</text>
<text x="56" y="117">EL:8-4</text>
<text x="278" y="118">01EM1003</text>
<text x="395" y="116">&quot; THK</text>
<text x="630" y="118">EL:10'-6&quot;</text>
<text x="767" y="118">4</text>
<text x="859" y="118">EL:10'-6&quot;</text>
<text x="168" y="124">01EM1003</text>
<text x="282" y="124">&quot; THK</text>
<text x="391" y="122">BRG.PL.</text>
<text x="425" y="126" transform="rotate(-90 425 126)">C10x15.3</text>
<text x="509" y="124" transform="rotate(-90 509 124)">C10x15.3</text>
<text x="532" y="120">&quot; THK BRG.PL.</text>
<text x="724" y="121">LOUVER</text>
<text x="748" y="120">01B1005</text>
<text x="749" y="126">W8x24</text>
<text x="785" y="121">LOUVER</text>
<text x="162" y="130">&quot; THK BRG.PL.</text>
<text x="278" y="130">BRG.PL.</text>
<text x="396" y="129">(BP4)</text>
<text x="528" y="127">(BP4)</text>
<text x="178" y="137">(BP4)</text>
<text x="278" y="137">(BP4)</text>
<text x="406" y="137">8</text>
<text x="518" y="137">8</text>
<text x="714" y="134">4</text>
<text x="404" y="143">BRG.</text>
<text x="516" y="143">BRG.</text>
<text x="710" y="139">BRG.</text>
<text x="191" y="146">8</text>
<text x="217" y="147" transform="rotate(-90 217 147)">8-4</text>
<text x="235" y="147">102</text>
<text x="279" y="149">8</text>
<text x="710" y="146">TYP</text>
<text x="189" y="151">BRG.</text>
<text x="223" y="153" transform="rotate(-90 223 153)">OPENING</text>
<text x="277" y="155">BRG.</text>
<text x="391" y="152">(TYP)</text>
<text x="462" y="155">131S</text>
<text x="753" y="150">01B1005</text>
<text x="834" y="156" transform="rotate(-90 834 156)">10-6</text>
<text x="373" y="158" transform="rotate(-90 373 158)">14-0</text>
<text x="402" y="161">7</text>
<text x="440" y="157" transform="rotate(-90 440 157)">14-0</text>
<text x="446" y="161" transform="rotate(-90 446 161)">OPENING</text>
<text x="753" y="157">W8x24</text>
<text x="679" y="163">127A</text>
<text x="704" y="162" transform="rotate(-90 704 162)">2-0</text>
<text x="709" y="168" transform="rotate(-90 709 168)">OPENING</text>
<text x="788" y="166">128A</text>
<text x="397" y="170">SE104</text>
<text x="630" y="168">B.O. LINTEL</text>
<text x="47" y="174">FIRST FLOOR</text>
<text x="630" y="175">EL:3'-0&quot;</text>
<text x="724" y="179">LOUVER</text>
<text x="747" y="175">4</text>
<text x="52" y="181">EL:0'-0&quot;</text>
<text x="546" y="182">9</text>
<text x="553" y="182">&quot; CMU WALL</text>
<text x="745" y="181">BRG. TYP</text>
<text x="96" y="190">1-4</text>
<text x="630" y="190">FIRST FLOOR</text>
<text x="146" y="197">14-8</text>
<text x="236" y="197">8-4</text>
<text x="426" y="196" transform="rotate(-90 426 196)">01M1014</text>
<text x="508" y="197" transform="rotate(-90 508 197)">01M1014</text>
<text x="636" y="197">EL:0'-0&quot;</text>
<text x="230" y="202">OPENING</text>
<text x="345" y="205">FIRST FLOOR</text>
<text x="351" y="212">EL:0'-0&quot;</text>
<text x="373" y="231" transform="rotate(-90 373 231)">10</text>
<text x="378" y="240" transform="rotate(-90 378 240)">CONC.SLAB</text>
<text x="729" y="248">(REF: 1/A173,H111)</text>
<text x="190" y="254">(REF: 1/S105,1/A101)</text>
<text x="466" y="254">(REF: 1/S105,1/A101)</text>
<text x="713" y="260">OTHER NOT SHOWN FOR CLARITY</text>
<text x="175" y="265">OTHER NOT SHOWN FOR CLARITY</text>
<text x="452" y="265">OTHER NOT SHOWN FOR CLARITY</text>
<text x="711" y="272">-APPROVER,</text>
<text x="705" y="279">PLEASE CONFIRMTHE REQUIREMENT OF BEARING PLATE</text>
<text x="705" y="285">AT BOTH END OF WF HEADER BEAMSAT LOUVER OPENINGS</text>
<text x="705" y="292">UPTO 2-8ATTHIS PROJECT SINCE DRAWING DOESN'T SHOW</text>
<text x="52" y="296">C</text>
<text x="53" y="299">L</text>
<text x="56" y="299">OF BEAM</text>
<text x="705" y="298">BEARING PLATE FOR THE SAME.</text>
<text x="370" y="310">ERECTOR NOTES:</text>
<text x="705" y="311">IF YES,PLEASE PROVIDE BEARING PLATE DETAILS.</text>
<text x="370" y="316">1.ELEVATION SHOWN IN (+/-)ARETO BE BOTTOM OFANGLE</text>
<text x="373" y="323">AND REFERENCED FROM FINISHED FLOOR ELEVATION (0'-0&quot;)=DATUM EL:100'-0&quot; (U.N.O)</text>
<text x="621" y="320">OPENING</text>
<text x="679" y="321">CONC. WALL</text>
<text x="85" y="329">L4x4x</text>
<text x="370" y="330">2.(LXX) DENOTES MASONARYLINTELANGLETYPE.SEE SHEET SE105 FOR TYPICALSECTIONS.</text>
<text x="48" y="333">4</text>
<text x="85" y="336">SHOPATTACHED w/BEAM</text>
<text x="370" y="336">3.(LVXX)- DENOTES LOUVERS.</text>
<text x="370" y="343">4.BP4- DENOTES BEARING PLATE DETAILS SEE SHEETS SE105 FOR TYPICALDETAILS.</text>
<text x="84" y="364">MARK PER PLAN</text>
<text x="84" y="370">HSS8x8x</text>
<text x="668" y="369">C10x15.3</text>
<text x="84" y="377">LINTELBEAM</text>
<text x="669" y="376">w/</text>
<text x="678" y="376">&quot;Øx5&quot; LONG</text>
<text x="669" y="383">HEADED STUD @ 16&quot; O.C</text>
<text x="523" y="387">APPROVER,</text>
<text x="523" y="394">PLEASE CONFIRM CLOUDED MASONRY</text>
<text x="523" y="400">TIES DETAILSARE OKTO PROCEED.</text>
<text x="85" y="403">L6x6x</text>
<text x="85" y="409">SHOPATTACHED w/COLUMN</text>
<text x="338" y="412">APPROVER,</text>
<text x="338" y="418">PLEASE CONFIRM CLOUDED STUD</text>
<text x="338" y="425">LOCATION FROM FACE OF WALL.</text>
<text x="629" y="422">OTHERS NOT SHOWN FOR CLARITY</text>
<text x="85" y="433">W14x61</text>
<text x="544" y="433">HOHMANN &amp; BARNARD</text>
<text x="731" y="438">THE INFORMATION NOTED HEREON THIS DRAWING IS THE</text>
<text x="200" y="440">@ BOTH FLANGE</text>
<text x="522" y="439">#359 WELD-ON TIES &quot;GALVANIZED&quot;</text>
<text x="110" y="445">L4x4x</text>
<text x="541" y="446">16&quot; O.C (BUYOUT ITEM)</text>
<text x="731" y="444">PROPERTY OF STEEL FAB ENTERPRISES, INC.AND SHALL</text>
<text x="110" y="452">w/BEAM</text>
<text x="140" y="453">4</text>
<text x="463" y="455">5</text>
<text x="537" y="452">#VWT-VEETYPE WALLTIE</text>
<text x="731" y="451">NOTED BE USED WITHOUT WRITTEN CONSENT.</text>
<text x="85" y="459">BEAM PER PLAN</text>
<text x="273" y="462">LONG</text>
<text x="277" y="456">5</text>
<text x="428" y="460" transform="rotate(-90 428 460)">9</text>
<text x="459" y="461">LONG</text>
<text x="561" y="459">(BYOTHERS)</text>
<text x="312" y="467">HSS20x4x</text>
<text x="335" y="467">(GALV.)</text>
<text x="130" y="469" transform="rotate(-90 130 469)">4</text>
<text x="268" y="472" transform="rotate(-90 268 472)">5</text>
<text x="475" y="469">HSS20x4x</text>
<text x="498" y="469">(GALV.)</text>
<text x="173" y="481" transform="rotate(-90 173 481)">W14x61</text>
<text x="314" y="480">HSS POST PER ELEVATION</text>
<text x="476" y="482">HSS POST PER ELEVATION</text>
<text x="551" y="485" transform="rotate(-90 551 485)">9</text>
<text x="617" y="482">OPENING</text>
<text x="85" y="488">B.O.BEAM</text>
<text x="314" y="487">w/</text>
<text x="322" y="487">&quot;Ø x 5&quot; LONG</text>
<text x="404" y="490" transform="rotate(-90 404 490)">1-3</text>
<text x="476" y="488">w/</text>
<text x="484" y="488">&quot;Ø x 5&quot; LONG</text>
<text x="556" y="492" transform="rotate(-90 556 492)">CMU WALL</text>
<text x="71" y="494">EL:SEE ELEVATION VIEW</text>
<text x="126" y="497" transform="rotate(-90 126 497)">6</text>
<text x="314" y="493">HEADED SHEAR STUD</text>
<text x="371" y="498" transform="rotate(-90 371 498)">1-11</text>
<text x="376" y="497" transform="rotate(-90 376 497)">WALL</text>
<text x="409" y="494" transform="rotate(-90 409 494)">CMU WAL</text>
<text x="476" y="495">HEADED SHEAR STUD</text>
<text x="225" y="501" transform="rotate(-90 225 501)">1-7</text>
<text x="231" y="502" transform="rotate(-90 231 502)">&quot; CMU WALL</text>
<text x="314" y="500">@ 24&quot; O.C.</text>
<text x="383" y="498" transform="rotate(-90 383 498)">&quot; CMU WALL</text>
<text x="476" y="501">@ 24&quot; O.C.</text>
<text x="383" y="508" transform="rotate(-90 383 508)">(11</text>
<text x="389" y="509" transform="rotate(-90 389 509)">w/ BRICK VENEER)</text>
<text x="559" y="505">CMU WALL</text>
<text x="138" y="514">6</text>
<text x="150" y="514">5</text>
<text x="178" y="511">&quot; THK END PL.w/BEAM</text>
<text x="231" y="511" transform="rotate(-90 231 511)">(11</text>
<text x="237" y="513" transform="rotate(-90 237 513)">w/ BRICK VENEER)</text>
<text x="320" y="513">DOOR OPENING</text>
<text x="477" y="513">DOOR OPENING</text>
<text x="562" y="515">C10x15.3 (GALV.)</text>
<text x="564" y="521">CHANNELJAMB</text>
<text x="112" y="527">L6x6x</text>
<text x="107" y="533">w/COLUMN</text>
<text x="265" y="553">(REF:A/S102,B/S102,C/S102,D/S102)</text>
<text x="427" y="554">(REF:A/S102,B/S102,C/S102,D/S102)</text>
<text x="567" y="556">OTHERS NOT SHOWN FOR CLARITY</text>
<text x="146" y="558">REF:(3/S105)</text>
<text x="279" y="564">FULLYGROUT</text>
<text x="441" y="565">FULLYGROUT</text>
<text x="279" y="570">CMU CELLS</text>
<text x="441" y="571">CMU CELLS</text>
</g>
<g font-size="5.5" fill="#f0f">
<text x="820" y="90">(L10B)</text>
<text x="469" y="106">(L10B)</text>
<text x="223" y="118">(L10B)</text>
<text x="749" y="131">(L10B)</text>
<text x="754" y="163">(L10B)</text>
</g>
<g font-size="4.9">
<text x="764" y="123">BRG.</text>
<text x="764" y="129">TYP</text>
<text x="40" y="306">GRID</text>
<text x="151" y="407">GRID</text>
</g>
<g font-size="4.7">
<text x="531" y="60">1/</text>
<text x="533" y="62">4</text>
<text x="724" y="65">5/</text>
<text x="726" y="67">8</text>
<text x="401" y="93" transform="rotate(-90 401 93)">3/</text>
<text x="403" y="90" transform="rotate(-90 403 90)">8</text>
<text x="240" y="101">5/</text>
<text x="186" y="106" transform="rotate(-90 186 106)">8</text>
<text x="242" y="103">16</text>
<text x="364" y="103">3/</text>
<text x="366" y="105">8</text>
<text x="185" y="109" transform="rotate(-90 185 109)">3/</text>
<text x="67" y="116">3/</text>
<text x="70" y="118">8</text>
<text x="390" y="115">3/</text>
<text x="393" y="116">8</text>
<text x="528" y="119">3/</text>
<text x="278" y="123">3/</text>
<text x="280" y="124">8</text>
<text x="530" y="120">8</text>
<text x="157" y="129">3/</text>
<text x="160" y="131">8</text>
<text x="408" y="136">1/</text>
<text x="410" y="138">2</text>
<text x="520" y="136">1/</text>
<text x="522" y="138">2</text>
<text x="193" y="145">1/</text>
<text x="195" y="146">2</text>
<text x="281" y="148">1/</text>
<text x="283" y="150">2</text>
<text x="373" y="148" transform="rotate(-90 373 148)">8</text>
<text x="372" y="150" transform="rotate(-90 372 150)">3/</text>
<text x="548" y="181">5/</text>
<text x="551" y="183">8</text>
<text x="95" y="328">1/</text>
<text x="97" y="330">4</text>
<text x="23" y="359">1/</text>
<text x="26" y="361">2</text>
<text x="99" y="369">1/</text>
<text x="102" y="371">4</text>
<text x="674" y="375">1/</text>
<text x="677" y="377">2</text>
<text x="95" y="401">1/</text>
<text x="98" y="403">2</text>
<text x="178" y="442">3/</text>
<text x="120" y="444">1/</text>
<text x="123" y="446">4</text>
<text x="182" y="444">16</text>
<text x="429" y="455" transform="rotate(-90 429 455)">8</text>
<text x="427" y="458" transform="rotate(-90 427 458)">5/</text>
<text x="268" y="467" transform="rotate(-90 268 467)">8</text>
<text x="330" y="466">1/</text>
<text x="332" y="468">4</text>
<text x="493" y="468">1/</text>
<text x="267" y="470" transform="rotate(-90 267 470)">5/</text>
<text x="495" y="469">4</text>
<text x="317" y="486">1/</text>
<text x="402" y="484" transform="rotate(-90 402 484)">5/</text>
<text x="404" y="482" transform="rotate(-90 404 482)">8</text>
<text x="549" y="483" transform="rotate(-90 549 483)">5/</text>
<text x="551" y="480" transform="rotate(-90 551 480)">8</text>
<text x="320" y="487">2</text>
<text x="369" y="491" transform="rotate(-90 369 491)">5/</text>
<text x="371" y="488" transform="rotate(-90 371 488)">8</text>
<text x="479" y="487">1/</text>
<text x="482" y="489">2</text>
<text x="224" y="495" transform="rotate(-90 224 495)">5/</text>
<text x="225" y="493" transform="rotate(-90 225 493)">8</text>
<text x="231" y="503" transform="rotate(-90 231 503)">8</text>
<text x="381" y="502" transform="rotate(-90 381 502)">5/</text>
<text x="383" y="500" transform="rotate(-90 383 500)">8</text>
<text x="174" y="509">1/</text>
<text x="229" y="506" transform="rotate(-90 229 506)">5/</text>
<text x="177" y="511">4</text>
<text x="122" y="525">1/</text>
<text x="125" y="527">2</text>
</g>
</svg>
